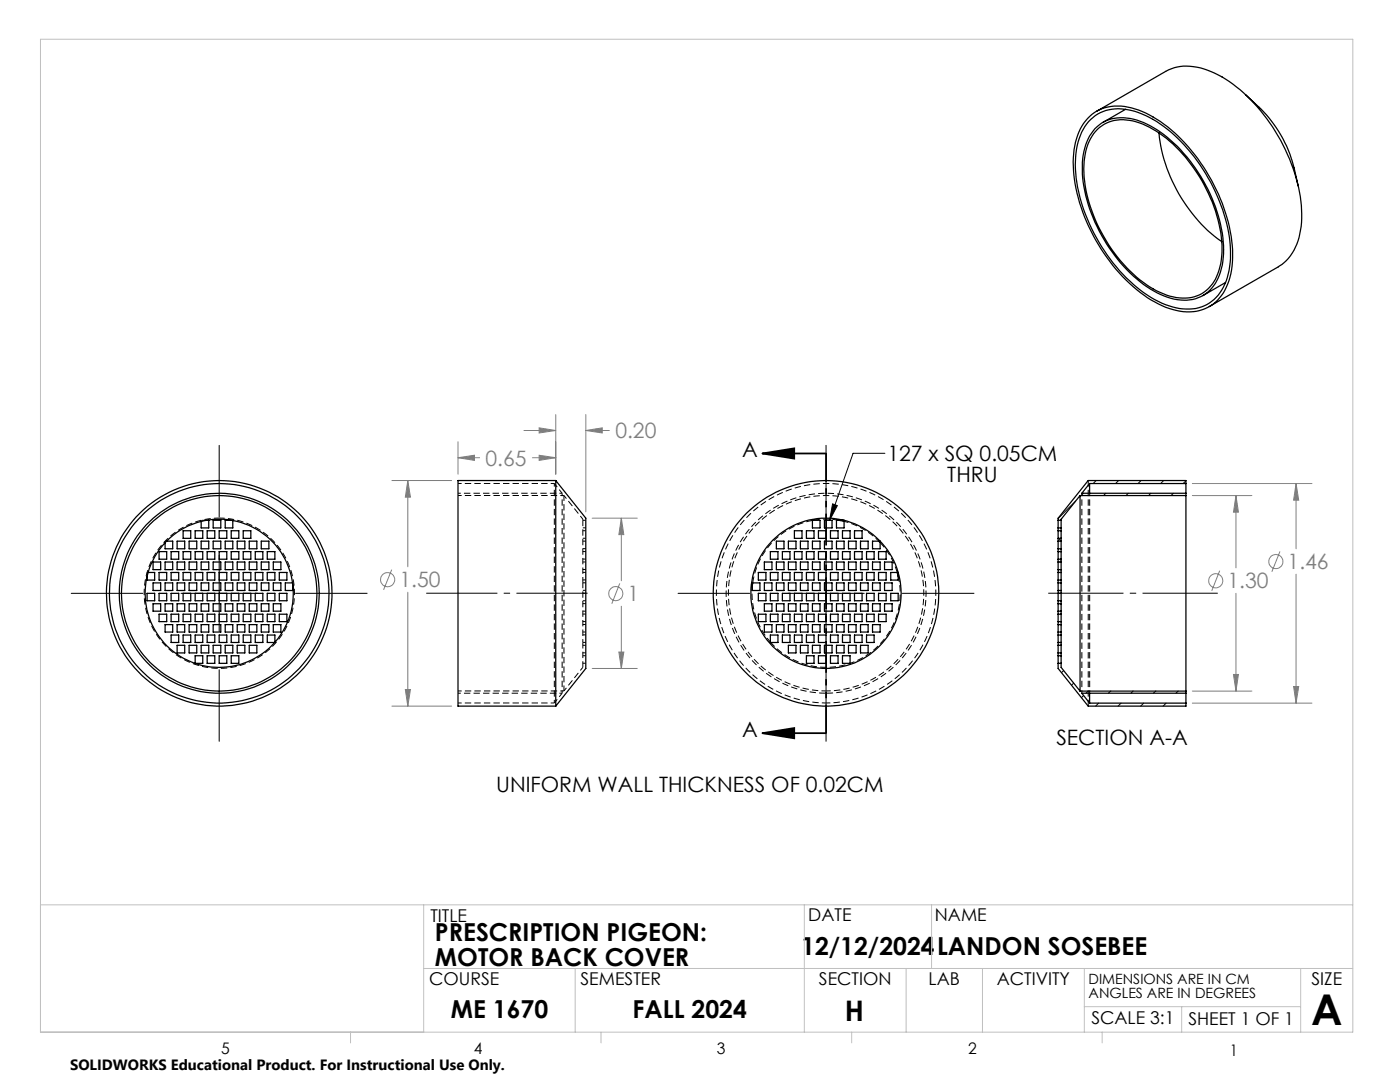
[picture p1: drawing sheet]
<svg xmlns="http://www.w3.org/2000/svg" width="279mm" height="216mm" viewBox="0 0 279 216" stroke-linecap="round" stroke-linejoin="round" font-family="sans-serif">
<g fill="none" stroke="#000" stroke-width=".2" stroke-dasharray="1.3 .6" stroke-linecap="butt">
<path d="M29.6 114.2h-.2M33 108v.3M33.2 108h-.2M40.2 103.8v.2M46.5 103.8h-.1M58.5 116.7v-.4M58.5 116.3h-.1M116.3 103.6v.2M116.3 116.3h.6M116.3 117.8h.6M116.3 116.7v-.4M116.3 114.2h.6"/>
<path d="M116.3 118.4h.6M116.3 119.9h.6M116.3 115.7h.6M116.3 112.1h.6M116.3 113.6h.6M116.3 110.1h.6M116.3 111.6h.6M116.3 108h.6M116.3 109.5h.6M116.3 107.4h.6M116.3 105.9h.6M116.3 103.8h.6"/>
<path d="M116.3 105.3h.6M162.2 103.8a14.8 14.8 0 0 0-12 12.5M179.1 114.2a14.8 14.8 0 0 0-3.4-5.9M54.8 128.2h.1M54.9 128.2v-.1M116.3 122.5h.6M116.3 124h.6M116.3 126.1h.6M116.3 124.6h.6M116.3 120.4h.6M116.3 121.9h.6M116.3 126.7h.6"/>
<path d="M116.3 128.2h.6M116.3 128.2v-.1M116.3 128.8h.6M116.3 130.3h.6M116.3 132.3h.6M116.3 130.8h.6M217.2 140.9v-45"/>
</g>
<path d="M29.4 114.2v.8M175.4 108a14.8 14.8 0 0 0-6.9-4M164.9 140.3a21.9 21.9 0 0 1-19.3-32.3 21.9 21.9 0 0 1 37.5-1.7 21.9 21.9 0 0 1-16.2 33.9l-2 .1" fill="none" stroke="#000" stroke-width=".2" stroke-dasharray="1.3 .6" stroke-dashoffset=".4" stroke-linecap="butt"/>
<path d="M112.5 98.9h-21.1M41.1 103.8h-.9M116.3 103.6l-3.8-4.7M91.4 137.9h21.1M112.5 137.9l3.8-4.7" fill="none" stroke="#000" stroke-width=".2" stroke-dasharray="1.3 .6" stroke-dashoffset=".5" stroke-linecap="butt"/>
<path d="M112.5 98.9v39M43.8 103.4a15 15 0 0 1 13.1 22.2 15 15 0 0 1-25.8 .8 15 15 0 0 1 11.8-23h.9M150.2 116.7a14.8 14.8 0 0 0 3.6 11.4" fill="none" stroke="#000" stroke-width=".2" stroke-dasharray="1.3 .6" stroke-dashoffset=".2" stroke-linecap="butt"/>
<g fill="none" stroke="#000" stroke-width=".25">
<path d="M248.6 18.9l2.6 2.5a25.2 25.2 0 0 1 7.1 12.1l.8 3.6M217 23.7a8.7 8.7 0 0 1 9.5-2 26.1 26.1 0 0 1 12.5 9.9 34.3 34.3 0 0 1 7 19.1 12 12 0 0 1-4 10 9.4 9.4 0 0 1-8.6 .9 27.7 27.7 0 0 1-13.1-11.1 32 32 0 0 1-6-19.8 11.9 11.9 0 0 1 2.7-7zM217.2 24.3a8.6 8.6 0 0 1 9.3-2.1 25.9 25.9 0 0 1 12.4 9.9 32.6 32.6 0 0 1 6.7 19.5 10.9 10.9 0 0 1-4.2 8.9 9.6 9.6 0 0 1-8.8 .3 28.3 28.3 0 0 1-12.7-11.6 30.9 30.9 0 0 1-5.2-17.9 12.1 12.1 0 0 1 2.5-7zM218.5 25.7a7.6 7.6 0 0 1 7.7-1.9 22.7 22.7 0 0 1 11.8 9 29.9 29.9 0 0 1 6.2 17.8 9.9 9.9 0 0 1-4.1 8.3 9.2 9.2 0 0 1-8.5-.1 28.3 28.3 0 0 1-12.7-13.6 24.3 24.3 0 0 1-2.6-15 9.7 9.7 0 0 1 2.2-4.5zM218.8 22.2l13.8-7.9a10.4 10.4 0 0 1 9.8 .3 32 32 0 0 1 13.6 14.3 28.7 28.7 0 0 1 3.5 17 9.9 9.9 0 0 1-4.4 7.3l-13.8 8M219 25.8a7.5 7.5 0 0 1 7.7-1.5 22.9 22.9 0 0 1 11.6 9.4 28 28 0 0 1 5.5 17.5 9 9 0 0 1-3.9 7.4 9.2 9.2 0 0 1-8.4-.3 28 28 0 0 1-12.5-13.5 23.5 23.5 0 0 1-2.3-14.7 9.1 9.1 0 0 1 2.3-4.3zM224.6 21.8l-4.5 2.6M231.3 26.5a30.8 30.8 0 0 0 12.5 21.7M244.6 56.4l-4.5 2.6M110.9 95.9l6 7.5v30l-6 7.5M110.9 95.9v45M110.9 95.9h-19.5v45h19.5"/>
<path d="M215.5 98.9v39M215.5 98.9h21.2M215.5 98.9l-3.7 4.7v29.6l3.7 4.7M217.5 96.5v1.9M217.5 96.5l-1.6 1.9h20.8M217.5 96.5h19.2M236.7 98.9v39M236.7 96.5v1.9M236.7 96.5v-.6h-19.5l-6 7.5v30l6 7.5h19.5v-.6M236.7 98.4v.5M29.4 115a14.8 14.8 0 0 0 7.5 16.5 14.8 14.8 0 0 0 17.9-3.3M29.4 118.4h1.5v1.5h-1.5z"/>
<path d="M29.6 114.2l-.2 .8M29.6 114.2h1.3v1.5h-1.5v-.7M30.6 116.3h1.5v1.5h-1.5zM30.6 112.1h1.5v1.6h-1.5zM31.7 118.4h1.6v1.5h-1.6zM31.7 114.2h1.6v1.5h-1.6zM31.7 110.1h1.6v1.5h-1.6zM32.9 108.3a14.8 14.8 0 0 0-3.3 5.9M32.9 116.3h1.6v1.5h-1.6zM32.9 112.1h1.6v1.6h-1.6zM33.2 108l-.3 .3M33.2 108h1.3v1.5h-1.6v-1.2"/>
<path d="M34.1 118.4h1.6v1.5h-1.6zM34.1 114.2h1.6v1.5h-1.6zM34.1 110.1h1.6v1.5h-1.6zM35.3 116.3h1.6v1.5h-1.6zM35.3 108h1.6v1.5h-1.6zM35.3 112.1h1.6v1.6h-1.6zM36.5 118.4h1.6v1.5h-1.6zM36.5 105.9h1.6v1.5h-1.6zM36.5 110.1h1.6v1.5h-1.6zM36.5 114.2h1.6v1.5h-1.6zM37.7 108h1.6v1.5h-1.6zM37.7 112.1h1.6v1.6h-1.6z"/>
<path d="M37.7 116.3h1.6v1.5h-1.6zM38.9 118.4h1.6v1.5h-1.6zM38.9 105.9h1.6v1.5h-1.6zM38.9 110.1h1.6v1.5h-1.6zM38.9 114.2h1.6v1.5h-1.6zM40.1 104a15.1 15.1 0 0 0-6.9 4M40.1 108h1.6v1.5h-1.6zM40.1 112.1h1.6v1.6h-1.6zM40.1 116.3h1.6v1.5h-1.6zM41.1 103.8a16.6 16.6 0 0 1 5.3 0M41.1 103.8l-1 .2M41.1 103.8h.6v1.5h-1.6v-1.3"/>
<path d="M41.3 118.4h1.6v1.5h-1.6zM41.3 105.9h1.6v1.5h-1.6zM41.3 110.1h1.6v1.5h-1.6zM41.3 114.2h1.6v1.5h-1.6zM42.5 103.8h1.6v1.5h-1.6zM42.5 108h1.6v1.5h-1.6zM42.5 112.1h1.6v1.6h-1.6zM42.5 116.3h1.6v1.5h-1.6zM43.7 105.9h1.6v1.5h-1.6zM43.7 110.1h1.6v1.5h-1.6zM43.7 114.2h1.6v1.5h-1.6zM43.7 118.4h1.6v1.5h-1.6z"/>
<path d="M44.9 116.3h1.6v1.5h-1.6zM44.9 112.1h1.6v1.6h-1.6zM44.9 108h1.6v1.5h-1.6zM46.1 118.4h1.6v1.5h-1.6zM46.1 114.2h1.6v1.5h-1.6zM46.1 110.1h1.6v1.5h-1.6zM46.1 105.9h1.6v1.5h-1.6zM46.4 103.8l.1 .1M46.4 103.8h-1.5v1.5h1.6v-1.4M46.5 103.9a14.7 14.7 0 0 1 11.9 12.4M47.3 116.3h1.6v1.5h-1.6zM47.3 112.1h1.6v1.6h-1.6z"/>
<path d="M47.3 108h1.6v1.5h-1.6zM48.5 118.4h1.6v1.5h-1.6zM48.5 114.2h1.6v1.5h-1.6zM48.5 110.1h1.6v1.5h-1.6zM48.5 105.9h1.6v1.5h-1.6zM49.7 116.3h1.6v1.5h-1.6zM49.7 112.1h1.6v1.6h-1.6zM49.7 108h1.6v1.5h-1.6zM50.9 118.4h1.6v1.5h-1.6zM50.9 114.2h1.6v1.5h-1.6zM50.9 110.1h1.6v1.5h-1.6zM52.1 116.3h1.6v1.5h-1.6z"/>
<path d="M52.1 112.1h1.6v1.6h-1.6zM52.1 108h1.6v1.5h-1.6zM53.3 118.4h1.6v1.5h-1.6zM53.3 114.2h1.6v1.5h-1.6zM53.3 110.1h1.6v1.5h-1.6zM54.5 116.3h1.6v1.5h-1.6zM54.5 112.1h1.6v1.6h-1.6zM55.7 118.4h1.6v1.5h-1.6zM55.7 114.2h1.6v1.5h-1.6zM58.4 116.3l.1 .5M58.4 116.3h-1.5v1.5h1.6v-1M58.5 116.8a14.8 14.8 0 0 1-3.6 11.4"/>
<path d="M150.1 116.3h1.6v1.5h-1.6zM150.2 116.3l-.1 .5M151.3 118.4h1.6v1.5h-1.6zM151.3 114.2h1.6v1.5h-1.6zM152.5 116.3h1.6v1.5h-1.6zM152.5 112.1h1.6v1.6h-1.6zM153.7 118.4h1.6v1.5h-1.6zM153.7 114.2h1.6v1.5h-1.6zM153.7 110.1h1.6v1.5h-1.6zM154.9 116.3h1.6v1.5h-1.6zM154.9 112.1h1.6v1.6h-1.6zM154.9 108h1.6v1.5h-1.6z"/>
<path d="M156.1 118.4h1.6v1.5h-1.6zM156.1 114.2h1.6v1.5h-1.6zM156.1 110.1h1.6v1.5h-1.6zM157.3 116.3h1.6v1.5h-1.6zM157.3 112.1h1.6v1.6h-1.6zM157.3 108h1.6v1.5h-1.6zM158.5 118.4h1.6v1.5h-1.6zM158.5 114.2h1.6v1.5h-1.6zM158.5 110.1h1.6v1.5h-1.6zM158.5 105.9h1.6v1.5h-1.6zM159.7 116.3h1.6v1.5h-1.6zM159.7 112.1h1.6v1.6h-1.6z"/>
<path d="M159.7 108h1.6v1.5h-1.6zM160.9 118.4h1.6v1.5h-1.6zM160.9 114.2h1.6v1.5h-1.6zM160.9 110.1h1.6v1.5h-1.6zM160.9 105.9h1.6v1.5h-1.6zM162.1 116.3h1.6v1.5h-1.6zM162.1 112.1h1.6v1.6h-1.6zM162.1 108h1.6v1.5h-1.6zM162.1 103.8h1.6v1.5h-1.6zM162.2 103.8l-.1 .1M163.3 118.4h1.6v1.5h-1.6zM163.3 114.2h1.6v1.5h-1.6z"/>
<path d="M163.3 110.1h1.6v1.5h-1.6zM163.3 105.9h1.6v1.5h-1.6zM164.5 116.3h1.6v1.5h-1.6zM164.5 112.1h1.6v1.6h-1.6zM164.5 108h1.6v1.5h-1.6zM164.5 103.8h1.6v1.5h-1.6zM165.7 118.4h1.6v1.5h-1.6zM165.7 114.2h1.6v1.5h-1.6zM165.7 110.1h1.6v1.5h-1.6zM165.7 105.9h1.6v1.5h-1.6zM166.9 116.3h1.6v1.5h-1.6zM166.9 112.1h1.6v1.6h-1.6z"/>
<path d="M166.9 108h1.6v1.5h-1.6zM166.9 103.8h1.6v1.5h-1.6zM167.5 103.8l1 .2M168.1 118.4h1.6v1.5h-1.6zM168.1 114.2h1.6v1.5h-1.6zM168.1 110.1h1.6v1.5h-1.6zM168.1 105.9h1.6v1.5h-1.6zM169.3 116.3h1.6v1.5h-1.6zM169.3 112.1h1.6v1.6h-1.6zM169.3 108h1.6v1.5h-1.6zM170.5 118.4h1.5v1.5h-1.5zM170.5 114.2h1.5v1.5h-1.5z"/>
<path d="M170.5 110.1h1.5v1.5h-1.5zM170.5 105.9h1.5v1.5h-1.5zM171.7 116.3h1.5v1.5h-1.5zM171.7 112.1h1.5v1.6h-1.5zM171.7 108h1.5v1.5h-1.5zM172.9 118.4h1.5v1.5h-1.5zM172.9 114.2h1.5v1.5h-1.5zM172.9 110.1h1.5v1.5h-1.5zM174.1 116.3h1.5v1.5h-1.5zM174.1 112.1h1.5v1.6h-1.5zM174.1 108h1.5v1.5h-1.5zM175.3 118.4h1.5v1.5h-1.5z"/>
<path d="M175.3 114.2h1.5v1.5h-1.5zM175.3 110.1h1.5v1.5h-1.5zM175.4 108l.2 .3M176.5 116.3h1.5v1.5h-1.5zM176.5 112.1h1.5v1.6h-1.5zM177.8 118.4h1.4v1.5h-1.4zM177.8 114.2h1.4v1.5h-1.4zM179 114.2l.2 .8M211.2 118.4h.6M211.2 119.9h.6M211.2 116.3h.6M211.2 117.8h.6"/>
<path d="M211.2 114.2h.6M211.2 115.7h.6M211.2 112.1h.6M211.2 113.7h.6M211.2 110.1h.6M211.2 111.6h.6M211.2 105.9h.6M211.2 107.4h.6M211.2 108h.6M211.2 109.5h.6M211.2 103.8h.6M211.2 105.3h.6"/>
<path d="M30.6 120.5h1.5v1.5h-1.5zM31.7 122.6h1.6v1.4h-1.6zM32.9 124.6h1.6v1.5h-1.6zM32.9 120.5h1.6v1.5h-1.6zM34.1 122.6h1.6v1.4h-1.6zM34.1 126.7h1.6v1.5h-1.6zM35.3 124.6h1.6v1.5h-1.6zM35.3 120.5h1.6v1.5h-1.6zM35.3 128.8h1.6v1.5h-1.6zM36.5 122.6h1.6v1.4h-1.6zM36.5 126.7h1.6v1.5h-1.6zM37.7 124.6h1.6v1.5h-1.6z"/>
<path d="M37.7 120.5h1.6v1.5h-1.6zM37.7 128.8h1.6v1.5h-1.6zM38.9 122.6h1.6v1.4h-1.6zM38.9 126.7h1.6v1.5h-1.6zM38.9 130.8h1.6v1.6h-1.6zM40.1 124.6h1.6v1.5h-1.6zM40.1 120.5h1.6v1.5h-1.6zM40.1 128.8h1.6v1.5h-1.6zM41.3 122.6h1.6v1.4h-1.6zM41.3 126.7h1.6v1.5h-1.6zM41.3 130.8h1.6v1.6h-1.6zM42.5 120.5h1.6v1.5h-1.6z"/>
<path d="M42.5 124.6h1.6v1.5h-1.6zM42.5 128.8h1.6v1.5h-1.6zM43.7 122.6h1.6v1.4h-1.6zM43.7 126.7h1.6v1.5h-1.6zM43.7 130.8h1.6v1.6h-1.6zM44.9 124.6h1.6v1.5h-1.6zM44.9 120.5h1.6v1.5h-1.6zM44.9 128.8h1.6v1.5h-1.6zM46.1 122.6h1.6v1.4h-1.6zM46.1 130.8h1.6v1.6h-1.6zM46.1 126.7h1.6v1.5h-1.6zM47.3 124.6h1.6v1.5h-1.6z"/>
<path d="M47.3 120.5h1.6v1.5h-1.6zM47.3 128.8h1.6v1.5h-1.6zM48.5 122.6h1.6v1.4h-1.6zM48.5 126.7h1.6v1.5h-1.6zM49.7 124.6h1.6v1.5h-1.6zM49.7 120.5h1.6v1.5h-1.6zM49.7 128.8h1.6v1.5h-1.6zM50.9 122.6h1.6v1.4h-1.6zM50.9 126.7h1.6v1.5h-1.6zM52.1 124.6h1.6v1.5h-1.6zM52.1 120.5h1.6v1.5h-1.6zM53.3 122.6h1.6v1.4h-1.6z"/>
<path d="M53.3 126.7h1.6l-.1 1.5h-1.5zM54.5 124.6h1.6v1.5h-1.6zM54.5 120.5h1.6v1.5h-1.6zM54.9 128.2h.1M55.7 122.6h1.6v1.4h-1.6zM151.3 122.6h1.6v1.4h-1.6zM152.5 124.6h1.6v1.5h-1.6zM152.5 120.5h1.6v1.5h-1.6zM153.7 128.2h.1M153.7 122.6h1.6v1.4h-1.6zM153.7 126.7h1.6v1.5h-1.6zM154.9 124.6h1.6v1.5h-1.6z"/>
<path d="M154.9 120.5h1.6v1.5h-1.6zM156.1 122.6h1.6v1.4h-1.6zM156.1 126.7h1.6v1.5h-1.6zM157.3 124.6h1.6v1.5h-1.6zM157.3 120.5h1.6v1.5h-1.6zM157.3 128.8h1.6v1.5h-1.6zM158.5 122.6h1.6v1.4h-1.6zM158.5 126.7h1.6v1.5h-1.6zM159.7 124.6h1.6v1.5h-1.6zM159.7 120.5h1.6v1.5h-1.6zM159.7 128.8h1.6v1.5h-1.6zM160.9 122.6h1.6v1.4h-1.6z"/>
<path d="M160.9 130.8h1.6v1.6h-1.6zM160.9 126.7h1.6v1.5h-1.6zM162.1 124.6h1.6v1.5h-1.6zM162.1 120.5h1.6v1.5h-1.6zM162.1 128.8h1.6v1.5h-1.6zM163.3 122.6h1.6v1.4h-1.6zM163.3 130.8h1.6v1.6h-1.6zM163.3 126.7h1.6v1.5h-1.6zM164.5 124.6h1.6v1.5h-1.6zM164.5 120.5h1.6v1.5h-1.6zM164.5 128.8h1.6v1.5h-1.6zM165.7 122.6h1.6v1.4h-1.6z"/>
<path d="M165.7 130.8h1.6v1.6h-1.6zM165.7 126.7h1.6v1.5h-1.6zM166.9 124.6h1.6v1.5h-1.6zM166.9 120.5h1.6v1.5h-1.6zM166.9 128.8h1.6v1.5h-1.6zM168.1 122.6h1.6v1.4h-1.6zM168.1 130.8h1.6v1.6h-1.6zM168.1 126.7h1.6v1.5h-1.6zM169.3 124.6h1.6v1.5h-1.6zM169.3 120.5h1.6v1.5h-1.6zM169.3 128.8h1.6v1.5h-1.6zM170.5 122.6h1.5v1.4h-1.5z"/>
<path d="M170.5 126.7h1.5v1.5h-1.5zM171.7 124.6h1.5v1.5h-1.5zM171.7 120.5h1.5v1.5h-1.5zM171.7 128.8h1.5v1.5h-1.5zM172.9 122.6h1.5v1.4h-1.5zM172.9 126.7h1.5v1.5h-1.5zM174.1 124.6h1.5v1.5h-1.5zM174.1 120.5h1.5v1.5h-1.5zM175.3 122.6h1.5v1.4h-1.5zM176.5 120.5h1.5v1.5h-1.5zM211.2 124.6h.6M211.2 126.1h.6"/>
<path d="M211.2 122.6h.6M211.2 124h.6M211.2 120.5h.6M211.2 122h.6M211.2 130.8h.6M211.2 132.4h.6M211.2 128.8h.6M211.2 130.3h.6M211.2 126.7h.6M211.2 128.2h.6M215.5 137.9h21.2M217.5 138.3v2"/>
<path d="M236.7 138.3v2M236.7 138.3h-20.8l1.6 2M236.7 137.9v.4M217.5 140.3h19.2"/>
<circle cx="43.7" cy="118.4" r="20"/>
<circle cx="43.8" cy="118.4" r="22.5"/>
<circle cx="43.8" cy="118.4" r="19.5"/>
<circle cx="43.8" cy="118.4" r="21.9"/>
<circle cx="164.8" cy="118.4" r="15"/>
<circle cx="164.9" cy="118.4" r="22.5"/>
</g>
<path d="M110.6 96.5h-19.2M91.4 140.3h19.2M110.6 140.3v-43.8" fill="none" stroke="#000" stroke-width=".2" stroke-dasharray="1.3 .6" stroke-dashoffset=".6" stroke-linecap="butt"/>
<path d="M112.2 98.4h-20.8M116.3 116.7v11.4M91.4 138.3h20.8M112.2 138.3v-39.9M215.9 138.3v-39.9M217.5 138.3v-39.9" fill="none" stroke="#000" stroke-width=".2" stroke-dasharray="1.3 .6" stroke-dashoffset=".7" stroke-linecap="butt"/>
<path d="M116.3 103.8v12.5M116.3 128.2v5M153.8 128.2a14.8 14.8 0 0 0 17.9 3.3 14.8 14.8 0 0 0 7.6-16.5" fill="none" stroke="#000" stroke-width=".2" stroke-dasharray="1.3 .6" stroke-dashoffset=".1" stroke-linecap="butt"/>
<path d="M112.2 98.4l-1.6-1.9M164.9 137.9a19.5 19.5 0 0 0 17.2-28.7 19.5 19.5 0 0 0-33.4-1.7 19.5 19.5 0 0 0 14.3 30.3l1.9 .1M110.6 140.3l1.6-2" fill="none" stroke="#000" stroke-width=".2" stroke-dasharray="1.3 .6" stroke-dashoffset=".3" stroke-linecap="butt"/>
<path d="M167.5 103.8a14.8 14.8 0 0 0-5.3 0M164.9 138.3a20 20 0 0 1-17.6-29.3 20 20 0 0 1 34.2-1.7 20 20 0 0 1-14.7 30.9l-1.9 .1" fill="none" stroke="#000" stroke-width=".2" stroke-dasharray="1.3 .6" stroke-dashoffset="-.1" stroke-linecap="butt"/>
<g fill="none" stroke="#000" stroke-width=".2">
<path d="M43.7 88.9v14.3M164.9 88.9v14.3M176.6 90.5h-6.3l-4.7 13.3M214.7 100l-3.5 3.5M216.2 98.4l-.4 .5M218.8 95.9l-.6 .6M220.7 98.4l-.5 .5M223.2 95.9l-.6 .6M225.2 98.4l-.5 .5M227.7 95.9l-.6 .6M229.7 98.4l-.5 .5M232.2 95.9l-.6 .6"/>
<path d="M234.2 98.4l-.5 .5M236.7 96l-.6 .5M14.2 118.4h14.3M36.1 118.4h15.3M43.7 110.8v15.2M59 118.4h14.3M135.3 118.4h14.3M157.2 118.4h15.3M164.9 110.8v15.2M166.2 100.5l.9 .4-1.5 2.9zM180.1 118.4h14.3M211.7 107.4l-.5 .6"/>
<path d="M211.8 111.9l-.3 .2M43.7 133.6v14.3M164.9 133.6v14.3M211.3 130.3l-.1 .1M212.3 133.8l-.5 .4M214.3 136.3l-.5 .4M216.3 138.8l-.5 .4M217.2 137.9l-.5 .4M221.7 137.9l-.5 .4M226.1 137.9l-.4 .4M230.6 137.9l-.4 .4M235.1 137.9l-.4 .4"/>
<path d="M219.3 140.3l-.6 .6M223.7 140.3l-.6 .6M228.2 140.3l-.6 .6M232.7 140.3l-.6 .6M236.7 140.8l-.1 .1"/>
</g>
<g fill="none" stroke="#808080" stroke-width=".2">
<path d="M78.2 95.9h11.9M81.4 95.9l.5 3.3h-1zM81.4 95.9v17.2M91.4 91.3l3.3-.5v1.1zM91.4 88.2v6.4M91.4 91.3h4.3M104.6 85.9h6.3M106.3 91.3h4.6M107.6 85.4l3.3 .5-3.3 .5zM107.6 90.8l3.3 .5-3.3 .6zM110.9 82.7v11.9M116.9 85.9l3.3-.5v1z"/>
<path d="M116.9 82.7v19.4M116.9 85.9h4.7M237.9 98.9h11.9M237.9 96.5h23.9M246.7 98.9l.5 3.3h-1zM246.7 98.9v14.4M258.7 96.5l.5 3.3h-1zM258.7 96.5v13M78.2 113.7l-1.6 4M81.4 118.2v22.7M118.2 103.4h9M123.7 116.4l-1.6 4.1"/>
<path d="M124 103.4l.5 3.3h-1zM124 103.4v12.5M243.4 113.9l-1.6 4M246.7 118.4v19.5M255.4 110l-1.6 4.1M258.7 114.6v25.7M80.9 137.6h1l-.5 3.3zM118.2 133.4h9M123.5 130.1h1l-.5 3.3zM124 121v12.4M237.9 137.9h11.9M246.2 134.6h1l-.5 3.3z"/>
<path d="M258.2 137h1l-.5 3.3zM78.2 140.9h11.9M237.9 140.3h23.9"/>
<circle cx="77.4" cy="115.7" r="1.42"/>
<circle cx="122.9" cy="118.4" r="1.41"/>
<circle cx="242.6" cy="115.9" r="1.41"/>
<circle cx="254.6" cy="112.1" r="1.41"/>
</g>
<path d="M152.2 90.5l6.3-1v2zM152.2 90.5h12.7M152.2 146.3l6.3-1v2zM152.2 146.3h12.7" fill="none" stroke="#000" stroke-width=".35"/>
<path d="M117.3 118.4h-32.2" fill="none" stroke="#000" stroke-width=".2" stroke-dasharray="15.2 1.3 1.3 1.3" stroke-dashoffset="1" stroke-linecap="butt"/>
<path d="M209.2 118.4h33.8" fill="none" stroke="#000" stroke-width=".2" stroke-dasharray="15.2 1.3 1.3 1.3" stroke-dashoffset=".2" stroke-linecap="butt"/>
<path d="M164.9 90.5v55.8" fill="none" stroke="#000" stroke-width=".35" stroke-dasharray="6.3 1.3 1.3 1.3 1.3 1.3" stroke-dashoffset=".7" stroke-linecap="butt"/>
<g fill="none" stroke="#c0c0c0" stroke-width=".2">
<path d="M8.1 7.8h261.9v198.2h-261.9zM8.1 180.6h261.9M84.6 180.6v25.4M84.6 193.3h185.4M114.8 193.3v12.7M160.5 180.6v25.4M180.8 193.3v12.7M185.9 180.6v12.7M196.1 193.3v12.7M216.4 193.3v12.7M259.6 193.3v12.7M70 206v2.1"/>
<path d="M119.9 206v2.1M170 206v2.1M216.4 200.9h43.2M220 206v2.1M235.8 200.9v5.1"/>
</g>
<g fill="#000">
<path d="M166.2 100.5l.9 .4-1.5 2.9z"/>
<path d="M152.2 90.5l6.3-1v2zM152.2 146.3l6.3-1v2z"/>
</g>
<path d="M107.6 85.4l3.3 .5-3.3 .5zM116.9 85.9l3.3-.5v1zM107.6 90.8l3.3 .5-3.3 .6zM91.4 91.3l3.3-.5v1.1zM124 103.4l.5 3.3h-1zM123.5 130.1h1l-.5 3.3zM81.4 95.9l.5 3.3h-1zM80.9 137.6h1l-.5 3.3zM246.7 98.9l.5 3.3h-1zM246.2 134.6h1l-.5 3.3zM258.7 96.5l.5 3.3h-1zM258.2 137h1l-.5 3.3z" fill="#808080"/>
<text font-size="8.5" x="261.7" y="204.6">A</text>
<text font-size="5.6" x="168.6" y="203.7">H</text>
<g font-size="4.9">
<text x="86.8" y="187.8">PRESCRIPTION PIGEON:</text>
<text x="159.9" y="190.5">12/12/2024</text>
<text x="187" y="190.5">LANDON SOSEBEE</text>
<text x="86.8" y="192.8">MOTOR BACK COVER</text>
<text x="90" y="203.2">ME 1670</text>
<text x="126.3" y="203.1">FALL 2024</text>
</g>
<g font-size="4.2" fill="#808080">
<text x="122.8" y="87.5">0.20</text>
<text x="96.9" y="92.9">0.65</text>
<text x="257" y="113.6">1.46</text>
<text x="79.7" y="117.2">1.50</text>
<text x="125.2" y="120">1</text>
<text x="245" y="117.4">1.30</text>
</g>
<g font-size="4.2">
<text x="148.1" y="91.2">A</text>
<text x="177.1" y="92">127 x SQ 0.05CM</text>
<text x="189.1" y="96.2">THRU</text>
<text x="148.1" y="147">A</text>
<text x="210.8" y="148.7">SECTION A-A</text>
<text x="99" y="158">UNIFORM WALL THICKNESS OF 0.02CM</text>
</g>
<g font-size="3.5">
<text x="85.9" y="183.9">TITLE</text>
<text x="161.3" y="183.8">DATE</text>
<text x="186.6" y="183.8">NAME</text>
<text x="85.6" y="196.5">COURSE</text>
<text x="115.9" y="196.5">SEMESTER</text>
<text x="163.4" y="196.5">SECTION</text>
<text x="185.3" y="196.5">LAB</text>
<text x="198.9" y="196.5">ACTIVITY</text>
<text x="261.7" y="196.5">SIZE</text>
<text x="217.8" y="204.4">SCALE 3:1</text>
<text x="237.2" y="204.4">SHEET 1 OF 1</text>
</g>
<g font-size="3.2">
<text x="44.2" y="210.4">5</text>
<text x="94.6" y="210.3">4</text>
<text x="143.1" y="210.4">3</text>
<text x="193.2" y="210.3">2</text>
<text x="245.4" y="210.6">1</text>
</g>
<text font-size="3" x="14" y="213.5">SOLIDWORKS Educational Product. For Instructional Use Only.</text>
<g font-size="2.8">
<text x="217.2" y="196.4">DIMENSIONS ARE IN CM</text>
<text x="217.2" y="199.2">ANGLES ARE IN DEGREES</text>
</g>
</svg>
